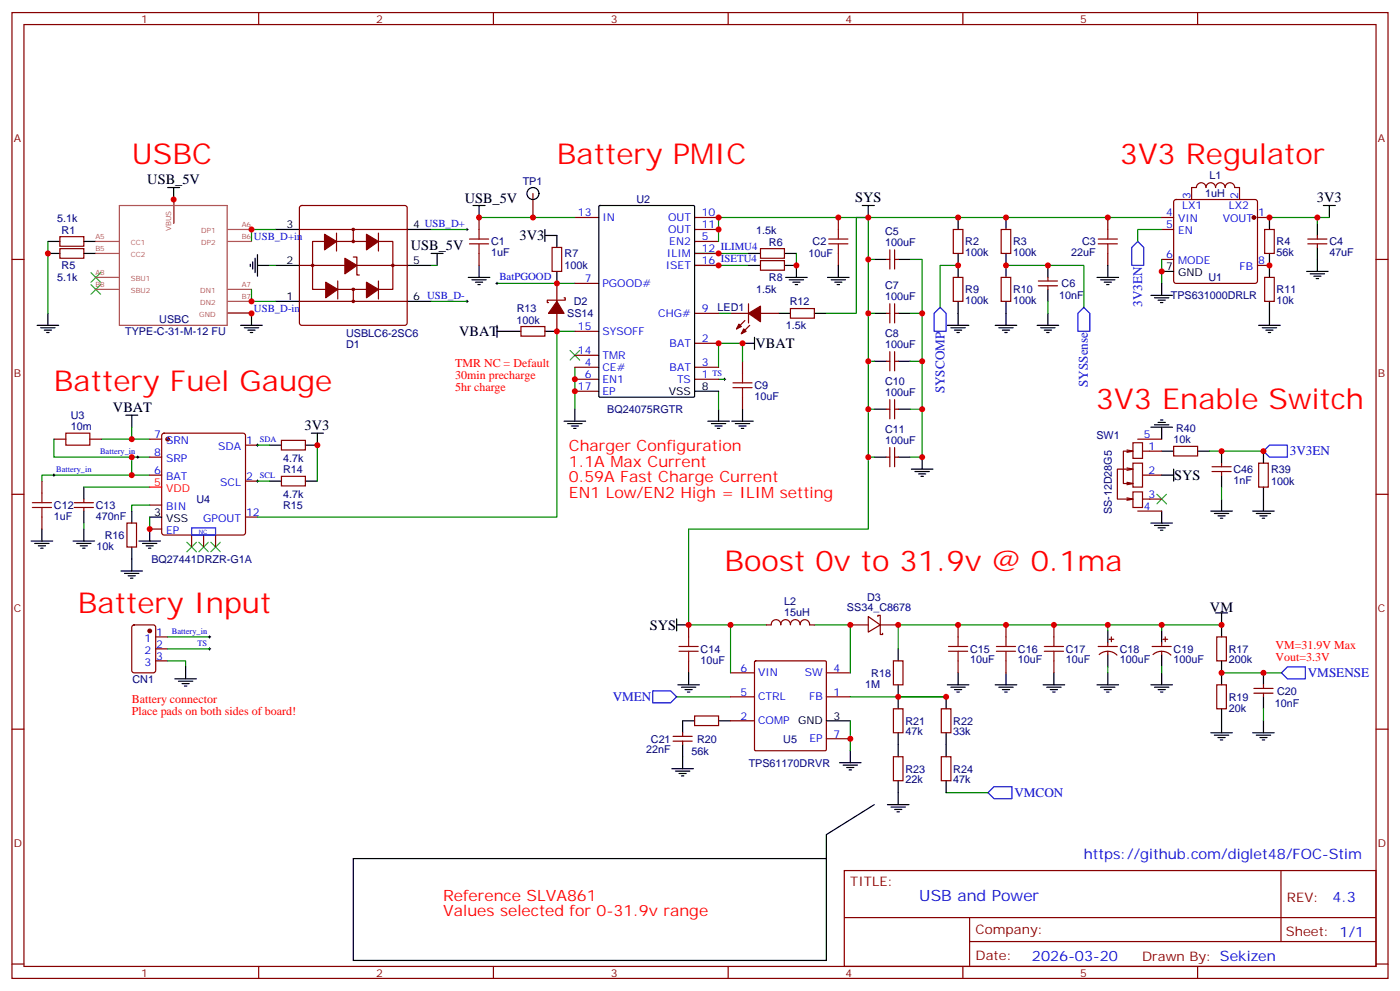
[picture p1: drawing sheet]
<svg xmlns="http://www.w3.org/2000/svg" width="412mm" height="292mm" viewBox="0 0 412 292" stroke-linecap="round" stroke-linejoin="round" font-family="sans-serif">
<g fill="none" stroke="#870000" stroke-width=".35">
<path d="M3.5 3.7h405.4v284.3h-405.4zM7.1 7.2h398.2v277.3h-398.2zM76.2 3.7v3.5M145.3 3.7v3.5M214.5 3.7v3.5M283.6 3.7v3.5M352.8 3.7v3.5M157 57v7M346 58.9l.4-.2h23.3l.5 .2 .2 .5v23.3l-.2 .5-.5 .2h-23.3l-.5-.2-.2-.5v-23.3zM351 58.7v-3.5h1.4a1.41 1.41 0 0 1 1.4-1.4 1.41 1.41 0 0 1 1.4 1.4 1.41 1.41 0 0 1 1.5-1.4 1.41 1.41 0 0 1 1.4 1.4 1.41 1.41 0 0 1 1.4-1.4 1.41 1.41 0 0 1 1.4 1.4 1.41 1.41 0 0 1 1.4-1.4 1.41 1.41 0 0 1 1.4 1.4h1.4v3.5M3.5 76.4h3.6M17.6 73.2h7.1v2.8h-7.1z"/>
<path d="M17.6 69.7h7.1v2.8h-7.1zM141.1 64v3.6M141.1 74.6v3.5M162.6 72.8h2.9v7.1h-2.9zM169.3 64h7.1M204.6 78.1h7.1M204.6 64h7.1M204.6 74.6h7.1M204.6 67.6h7.1M204.6 71.1h7.1M224 73.2h7.1v2.8h-7.1zM224 76.7h7.1v2.9h-7.1z"/>
<path d="M246.9 64v3.6M246.9 74.6v3.5M261.1 76.4h1M262.1 73.6v5.6M263.5 76.4h1.1M263.5 73.6v5.6M280.8 67.6h2.8v7h-2.8zM294.9 67.6h2.8v7h-2.8zM326.3 64v3.6M326.3 74.6v3.5M342.2 76.4h3.5M342.2 64h3.5"/>
<path d="M342.2 67.6h3.5M370.4 78.1h3.5M370.4 64h3.5M372.5 67.6h2.9v7h-2.9zM385.2 71.8h5.7M385.2 70.4h5.7M388.1 69.3v1.1M388.1 71.8v1M405.3 76.4h3.6M153.5 96.1h7v2.9h-7zM164 83.4v5.3M164 92.3v5.2"/>
<path d="M166.2 87.7h.3v.7h-5.3v.7h.4M169.3 97.5h7.1M169.3 83.4h7.1M204.6 92.3h7.1M215.2 92.3h5.3M219.4 94.4l-2.4 2.4M220.5 89.4v5.7M220.8 95.8l-2.4 2.4M224 92.3h5.3M232.8 90.8h7.1v2.9h-7.1zM261.1 92.3h1M262.1 89.4v5.7"/>
<path d="M263.5 92.3h1.1M263.5 89.4v5.7M280.8 81.7h2.8v7h-2.8zM294.9 81.7h2.8v7h-2.8zM372.5 81.7h2.9v7h-2.9zM169.3 115.2h7.1M169.3 104.6h7.1M169.3 111.7h7.1M169.3 108.1h7.1M204.6 111.7h7.1M204.6 108.1h7.1M204.6 101.1h7.1"/>
<path d="M218.7 106.4v3.5M218.7 116.9v3.6M261.1 106.4h1M262.1 103.5v5.7M262.1 117.7v5.6M263.5 103.5v5.7M263.5 117.7v5.6M263.5 106.4h1.1M15.9 129.3h3.5M26.5 129.3h3.5M44.1 129.3h3.5M44.1 139.9h3.5"/>
<path d="M44.1 134.6h3.5M47.9 127.7l.4-.2h23.3l.5 .2 .2 .5v28.6l-.2 .5-.5 .2h-23.3l-.5-.2-.2-.5v-28.6zM72.3 131.1h3.5M82.9 129.6h7.1v2.9h-7.1zM261.1 134.6h1M261.1 120.5h1M262.1 131.8v5.6M263.5 134.6h1.1M263.5 131.8v5.6M263.5 120.5h1.1M3.5 145.5h3.6M12.3 141.6v3.6"/>
<path d="M12.3 152.2v3.6M21.9 149.4h5.6M21.9 148h5.6M24.7 146.9v1.1M24.7 149.4v1.1M37.4 154h2.8v7h-2.8zM44.1 148.7h3.5M44.1 155.8h3.5M56.4 157.5v3.5M60 157.5v3.5M63.5 157.5v3.5M72.3 141.6h3.5"/>
<path d="M72.3 152.2h3.5M82.9 140.2h7.1v2.9h-7.1zM405.3 145.5h3.6M39 184.2l.5-.2h5.7l.6 .4 .1 13-.5 .6-5.9 .1-.6-.5-.1-12.9zM45.9 187.5h3.5M45.9 191h3.5M45.9 194.6h3.5M202.8 184v3.5M202.8 194.6v3.5M215.2 198.1h7M222.3 194.7l.3-.1h20.5l.3 .1v26l-.2 .3h-20.6l-.3-.2zM243.4 198.1h7.1"/>
<path d="M250.5 184h5.3M255.8 181.5l3.5 2.5-3.5 2.1zM258.6 181.5v-.3h.7v2.8M259.3 184v2.8h.7v-.4M259.3 184h5.3M263.2 194.6h2.8v7h-2.8zM282.2 184v3.5M282.2 194.6v3.5M296.3 184v3.5M296.3 194.6v3.5M310.4 184v3.5M310.4 194.6v3.5"/>
<path d="M358.4 187.5h2.8v7.1h-2.8zM3.5 214.7h3.6M198.3 218.2h5.6M198.3 216.8h5.6M201.1 215.7v1.1M201.1 218.2v1.1M204.6 210.8h7.1v2.8h-7.1zM215.2 205.1h7M215.2 212.2h7M243.4 205.1h7.1M243.4 217.5h7.1M358.4 201.6h2.8v7.1h-2.8z"/>
<path d="M405.3 214.7h3.6M248.7 256.3h156.6v28.2h-156.6zM377.3 256.3v20.9M248.7 270.1h156.5M285.6 277.2h119.6M285.6 270.1v14.2M3.5 283.8h3.6M76.2 284.5v3.5M145.3 284.5v3.5M214.5 284.5v3.5M283.6 284.5v3.5M352.8 284.5v3.5"/>
<path d="M405.3 283.8h3.6"/>
</g>
<g fill="none" stroke="#000" stroke-width=".35">
<path d="M14.1 74.6h3.5M14.1 71.1h3.5M24.7 74.6h3.5M24.7 71.1h3.5M139.3 60.5h3.6M141.1 60.5v3.5M141.1 78.1v3.6M160.5 69.3h3.5v3.5M160.5 67.6v3.5M164 79.9v3.5M176.4 60.7l.3-.2h27.6l.3 .2v55.9l-.2 .3h-27.7l-.3-.1zM220.5 74.6h3.5"/>
<path d="M220.5 78.1h3.5M231.1 74.6h3.5M231.1 78.1h3.5v3.6M246.9 78.1v3.6M254 60.5h3.5M255.8 60.5v3.5M257.5 76.4h3.6M264.6 76.4h3.5M282.2 64v3.6M282.2 74.6v7.1M296.3 64v3.6M296.3 74.6v7.1"/>
<path d="M326.3 78.1v3.6M342.2 79.9h3.5M373.9 64v3.6M373.9 74.6v7.1M384.9 79.9h6.3M388.1 65.8v3.5M388.1 72.8v7.1M389.8 60.5h3.5M391.6 60.5v3.5M10.9 95.8h6.4M12 96.5h4.2M13.1 97.2h2.1"/>
<path d="M13.8 97.9h.7M14.1 92.3v3.5M70.9 95.8h6.4M72 96.5h4.2M73 97.2h2.1M73.7 97.9h.7M74.1 92.3v3.5M137.9 81.7h6.4M139 82.4h4.2M140.1 83.1h2.1M140.8 83.8h.7M146.4 97.5h7.1"/>
<path d="M146.4 95.8v3.5M160.5 97.5h3.5M222.2 99.3v3.5M229.3 92.3h3.5M231.4 81.7h6.4M232.5 82.4h4.2M233.5 83.1h2.2M234.2 83.8h.7M239.9 92.3h3.5M243.8 81.7h6.3M244.8 82.4h4.3M245.9 83.1h2.1"/>
<path d="M246.6 83.8h.7M257.5 92.3h3.6M264.6 92.3h3.5M279 95.8h6.4M280.1 96.5h4.2M281.2 97.2h2.1M281.9 97.9h.7M282.2 88.7v7.1M293.2 95.8h6.3M294.2 96.5h4.2M295.3 97.2h2.1M296 97.9h.7"/>
<path d="M296.3 88.7v7.1M305.5 95.8h6.4M306.6 96.5h4.2M307.6 97.2h2.1M308.3 97.9h.7M308.7 92.3v3.5M323.1 81.7h6.4M324.2 82.4h4.2M325.3 83.1h2.1M326 83.8h.7M339 87h6.4M340.1 87.7h4.2"/>
<path d="M341.1 88.4h2.2M341.8 89.1h.7M342.2 83.4v3.6M370.8 95.8h6.3M371.8 96.5h4.3M372.9 97.2h2.1M373.6 97.9h.7M373.9 88.7v7.1M385.9 80.6h4.3M387 81.3h2.1M387.7 82h.7M204.6 115.2h7.1"/>
<path d="M218.7 101.1h3.5M257.5 106.4h3.6M264.6 106.4h3.5M37 122.2h3.6M38.8 122.2v3.6M79.4 131.1h3.5M91.7 127.5h3.5M93.5 127.5v3.6h-3.5M166.2 124h6.3M167.2 124.7h4.2M168.3 125.4h2.1M169 126.1h.7"/>
<path d="M169.3 120.5v3.5M208.5 124h6.3M209.5 124.7h4.3M210.6 125.4h2.1M211.3 126.1h.7M211.7 120.5v3.5M215.5 124h6.4M216.6 124.7h4.2M217.7 125.4h2.1M218.4 126.1h.7M218.7 120.5v3.5M257.5 120.5h3.6"/>
<path d="M257.5 134.6h3.6M264.6 120.5h3.5M264.6 134.6h3.5M268.5 138.1h6.3M269.5 138.8h4.3M270.6 139.5h2.1M271.6 134.6v3.5M9.2 159.3h6.3M10.2 160h4.3M12.3 155.8v3.5M21.5 159.3h6.4M22.6 160h4.2"/>
<path d="M24.7 143.4v3.5M24.7 150.5v3.5M24.7 155.8v3.5M38.8 150.5v3.5M40.9 159.3h6.4M42 160h4.2M44.1 155.8v3.5M44.1 152.2h3.5M79.4 141.6h3.5M90 141.6h3.5M271.3 140.2h.7M11.3 160.7h2.1"/>
<path d="M12 161.4h.7M23.6 160.7h2.2M24.3 161.4h.7M35.6 168.1h6.4M36.7 168.8h4.2M37.7 169.5h2.2M38.5 170.2h.7M38.8 161v7.1M43 160.7h2.2M43.7 161.4h.7M51.5 199.8h6.4M54.7 196.3v3.5"/>
<path d="M199.3 184h3.5M199.3 182.2v3.5M202.8 198.1v3.5M264.6 191v3.6M282.2 198.1v3.5M296.3 198.1v3.5M310.4 198.1v3.5M326.3 198.1v3.5M342.2 198.1v3.5M358.1 180.4h3.5M359.8 180.4v7.1M359.8 194.6v7"/>
<path d="M52.6 200.6h4.2M53.6 201.3h2.1M54.3 202h.7M199.7 201.6h6.3M200.7 202.3h4.3M201.1 219.3v7M201.8 203h2.1M202.5 203.7h.7M204.6 212.2h-3.5v3.5M211.7 212.2h3.5M243.4 212.2h7.1M264.6 201.6v3.5"/>
<path d="M279 201.6h6.4M280.1 202.3h4.2M281.2 203h2.1M281.9 203.7h.7M293.2 201.6h6.3M294.2 202.3h4.2M295.3 203h2.1M296 203.7h.7M307.3 201.6h6.3M308.3 202.3h4.3M309.4 203h2.1M310.1 203.7h.7"/>
<path d="M323.1 201.6h6.4M324.2 202.3h4.2M325.3 203h2.1M326 203.7h.7M339 201.6h6.4M340.1 202.3h4.2M341.1 203h2.2M341.8 203.7h.7M356.7 215.7h6.3M357.7 216.4h4.2M358.8 217.1h2.1M359.5 217.8h.7"/>
<path d="M359.8 208.7v7M369 215.7h6.4M370.1 216.4h4.2M371.1 217.1h2.1M371.8 217.8h.7M372.2 212.2v3.5M197.9 226.3h6.4M199 227h4.2M200 227.7h2.1M200.7 228.4h.7M247.3 224.5h6.3M248.4 225.2h4.2"/>
<path d="M249.4 226h2.1M250.1 226.7h.7M250.5 221v3.5M257.5 236.9l-14.1 8.8v7.1M104.1 252.8h139.3v30h-139.3z"/>
<circle cx="157" cy="57" r="1.76"/>
</g>
<path d="M26.8 83.8l2.8 2.8M26.8 80.3l2.8 2.8M29.6 83.8l-2.8 2.8M29.6 80.3l-2.8 2.8M167.9 103.2l2.8 2.8M170.7 103.2l-2.8 2.8M55 159.6l2.9 2.9M57.9 159.6l-2.9 2.9M58.6 159.6l2.8 2.9M61.4 159.6l-2.8 2.9M62.1 159.6l2.8 2.9M64.9 159.6l-2.8 2.9" fill="none" stroke="#3c3" stroke-width=".35"/>
<g fill="none" stroke="#008700" stroke-width=".35">
<path d="M14.1 71.1v21.2M204.6 74.6h15.9M204.6 78.1h15.9M234.6 74.6v3.5M255.8 64h-3.6v28.3h-8.8M255.8 76.4h1.7M268.1 76.4h3.5v58.2h-3.5M271.6 64h70.6M282.2 78.1h-5.3v12.4M296.3 78.1h23v12.4M342.2 76.4v7M373.9 64h17.7"/>
<path d="M388.1 64v1.8M146.4 83.4h22.9M169.3 97.5h-5.3v54.7h-88.2M211.7 92.3h3.5M268.1 92.3h3.5M169.3 108.1v12.4M211.7 111.7h1.7M211.7 115.2v5.3M218.7 106.4v-5.3h-7v7M255.8 106.4h1.7M268.1 106.4h3.5M15.9 129.3v5.3h28.2"/>
<path d="M30 129.3h14.1M38.8 125.8v3.5M38.8 134.6v5.3M44.1 139.9h-31.8v1.7M75.8 131.1h3.6M93.5 131.1v10.5M255.8 134.6h1.7M255.8 120.5h1.7M268.1 120.5h3.5M24.7 143.4h19.4M24.7 154v1.8M44.1 148.7h-5.3v1.8"/>
<path d="M44.1 152.2v3.6M75.8 141.6h3.6M49.4 194.6h5.3v1.7M49.4 187.5h12.3M49.4 191h12.3M202.8 184h23M215.2 184v14.1M239.9 184h10.6v14.1M326.3 184v1.7M342.2 184v1.7M359.8 184h-95.2v7M359.8 198.1h17.7"/>
<path d="M199.3 205.1h15.9M250.5 205.1h28.2M250.5 212.2v8.8"/>
</g>
<g fill="#870000" stroke="#870000" stroke-width=".35">
<path d="M217.7 95.4l.7 .7-1.4 .7z"/>
<path d="M219.1 96.8l.7 .7-1.4 .7z"/>
<path d="M220.5 92.3l3.5-2.2v4.6z"/>
<path d="M164 88.7l2.2 3.6h-4.6z"/>
<circle cx="44.1" cy="185.7" r=".53"/>
<circle cx="49.4" cy="129.3" r=".53"/>
<circle cx="369.4" cy="64" r=".53"/>
</g>
<g fill="none" stroke="#a10000" stroke-width=".35">
<path d="M138.3 71.8h5.6M138.3 70.4h5.6M141.1 67.6v2.8M141.1 71.8v2.8M244.1 71.8h5.7M244.1 70.4h5.7M246.9 67.6v2.8M246.9 71.8v2.8M323.5 71.8h5.6M323.5 70.4h5.6M326.3 67.6v2.8M326.3 71.8v2.8"/>
<path d="M215.9 114.1h5.6M215.9 112.7h5.6M218.7 109.9v2.8M218.7 114.1v2.8M19.4 127.5h7.1v3.6h-7.1zM9.5 149.4h5.7M9.5 148h5.7M12.3 145.2v2.8M12.3 149.4v2.8M200 191.7h5.7M200 190.3h5.7M202.8 187.5v2.8"/>
<path d="M202.8 191.7v2.9M279.4 191.7h5.6M279.4 190.3h5.6M282.2 187.5v2.8M282.2 191.7v2.9M293.5 191.7h5.7M293.5 190.3h5.7M296.3 187.5v2.8M296.3 191.7v2.9M307.6 191.7h5.7M307.6 190.3h5.7M310.4 187.5v2.8"/>
<path d="M310.4 191.7v2.9"/>
</g>
<g fill="none" stroke="#000" stroke-width=".29">
<path d="M211.3 78.1h.7M211.3 74.6h.7M211.7 74.3v.7M211.7 77.8v.7M146 83.4h.8M146.4 83.1v.7M213.1 111.7h.7M213.4 111.3v.7M15.5 139.9h.7M15.9 139.5v.7M40.2 134.6h.7M40.6 134.2v.7"/>
<path d="M75.5 131.1h.7M75.8 130.7v.7M75.5 141.6h.7M75.8 141.3v.7M61.4 191h.7M61.4 187.5h.7M61.7 187.1v.8M61.7 190.7v.7"/>
</g>
<path d="M44.1 143.4h3.5" fill="none" stroke="#f00" stroke-width=".35"/>
<path d="M275.2 92.3l1.7-1.8 1.8 1.8v5.2h-3.5zM319.3 90.5l1.7 1.8v5.2h-3.5v-5.2zM56.4 155.4h7.1v2.1h-7.1zM377.5 198.1l1.7-1.8h5.3v3.5h-5.3zM192.3 203.4h5.3l1.7 1.7-1.7 1.8h-5.3zM291 233.4l1.8-1.8h5.3v3.5h-5.3z" fill="none" stroke="#00f" stroke-width=".35"/>
<path d="M88.4 60.7l.5-.2h30.3l.5 .2 .2 .5v33.9l-.2 .5-.5 .2h-30.3l-.5-.3-.2-.4v-33.9z" fill="#fff" stroke="#870000" stroke-width=".35"/>
<g fill="none" stroke="#000" stroke-width=".35">
<path d="M49.4 55.2h3.5M51.2 55.2v3.5M73.7 77.8v.7M74.4 77.1v2.1M75.1 76v4.3M75.8 78.1h3.6M75.8 75v6.3M81.1 78.1h7.1M81.1 67.6h7.1M119.9 78.1h7.1M119.9 67.6h7.1M127 74.6h3.5"/>
<path d="M128.8 74.6v3.5M308.7 78.1v3.6M81.1 88.7h7.1M119.9 88.7h7.1M308.7 85.2v3.5M339 125.8h6.4M340.1 125.1h4.2M341.1 124.4h2.2M341.8 123.6h.7M342.2 132.8h3.5M342.2 125.8v3.5M342.2 139.9h3.5"/>
<path d="M345.7 138.1v3.5M352.8 132.8h3.5M359.8 132.8v3.5M359.8 139.9v3.5M372.2 132.8v3.5M339 154h6.4M340.1 154.7h4.2M341.1 155.4h2.2M341.8 156.1h.7M342.2 150.5v3.5M356.7 150.5h6.3M357.7 151.2h4.2"/>
<path d="M358.8 151.9h2.1M359.5 152.6h.7M359.8 146.9v3.6M369 150.5h6.4M370.1 151.2h4.2M371.1 151.9h2.1M371.8 152.6h.7M372.2 143.4v7.1M326.3 185.7v3.6M326.3 192.8v3.5M342.2 185.7v3.6M342.2 192.8v3.5"/>
<path d="M372.2 198.1v3.5M264.6 205.1v3.6M264.6 215.7v7.1M278.7 205.1v3.6M278.7 215.7v7.1M372.2 205.1v3.6M261.4 236.9h6.4M262.5 237.6h4.2M263.5 238.3h2.1M264.2 239h.7M264.6 229.8v7.1M278.7 229.8v3.6"/>
</g>
<g fill="none" stroke="#870000" stroke-width=".35">
<path d="M88.2 67.6h31.7M88.2 78.1h31.7M92.1 71.1h23.6v14.1h-23.6zM99.1 68.6v5.3M104.1 75.7h1v5.3h.7M104.1 67.6v3.5M111.5 68.6v5.3M88.2 88.7h31.7M99.5 82.7v5.3M104.1 85.2v3.5M111.5 82.7v5.3M305.9 82.7h5.6"/>
<path d="M305.9 84.1h5.6M308.7 81.7v1M308.7 84.1v1.1M332 133.2l1.7-.4h-2.8v9.5h2.5M332 132.5l1.7 .3M332 137.8l1.7 .3-1.7 .4M333.4 138.1h-4.3v8.8h4.6l-1.7 .4M333.7 136.3h2.8v7.1h-2.8zM333.7 130.4h2.8v4.5h-2.8zM335.1 129.3h7.1M336.5 132.8h5.7M336.5 139.9h5.7"/>
<path d="M345.7 131.4h7.1v2.8h-7.1zM357 138.8h5.7M357 137.4h5.7M359.8 136.3v1.1M359.8 138.8v1.1M370.8 136.3h2.8v7.1h-2.8zM332 146.6l1.7 .3M332 142l1.7 .3-1.7 .4M333.7 144.8h2.8v4.6h-2.8zM335.1 150.5h7.1M336.5 146.9h5.7M232.8 183.9a1.41 1.41 0 0 0-1.4-1.5 1.41 1.41 0 0 0-1.4 1.5 1.41 1.41 0 0 0-1.4-1.5 1.41 1.41 0 0 0-1.4 1.5l-1.4 .1"/>
<path d="M232.9 183.9a1.41 1.41 0 0 1 1.4-1.5 1.41 1.41 0 0 1 1.4 1.5M235.7 183.9a1.38 1.38 0 0 1 1.4-1.5 1.38 1.38 0 0 1 1.4 1.5l1.4 .1M323.5 190.3h5.6M323.8 192.7a3.8 3.8 0 0 1 5.2 .2M326.3 189.3v1M326.3 191.7v1.1M326.7 188.2h1.4M327.4 187.5v1.4M339.4 190.3h5.6M339.7 192.7a3.8 3.8 0 0 1 5.2 .2M342.2 189.3v1M342.2 191.7v1.1"/>
<path d="M342.5 188.2h1.5M343.3 187.5v1.4M263.2 208.7h2.8v7h-2.8zM277.3 208.7h2.8v7h-2.8zM369.4 202.7h5.6M369.4 204.1h5.6M372.2 201.6v1.1M372.2 204.1v1M263.2 222.8h2.8v7h-2.8zM277.3 222.8h2.8v7h-2.8z"/>
<circle cx="92.1" cy="78.1" r=".35"/>
<circle cx="104.1" cy="67.6" r=".35"/>
<circle cx="104.1" cy="71.1" r=".35"/>
<circle cx="115.7" cy="78.1" r=".35"/>
<circle cx="104.1" cy="85.2" r=".35"/>
<circle cx="104.1" cy="88.7" r=".35"/>
</g>
<g fill="#870000" stroke="#870000" stroke-width=".35">
<path d="M101.6 76l3.5 2.1-3.5 2.5z"/>
<path d="M96 83.1l3.5 2.1-3.5 2.5z"/>
<path d="M107.9 83.1l3.6 2.1-3.6 2.5z"/>
<path d="M95.6 69l3.5 2.1-3.5 2.5z"/>
<path d="M107.9 69l3.6 2.1-3.6 2.5z"/>
</g>
<g fill="none" stroke="#008700" stroke-width=".35">
<path d="M79.4 78.1h1.7M81.1 67.6h-7v3.5M127 78.1h1.8M127 67.6h10.6M141.1 64h28.2M255.8 64v91.8h-53v28.2M271.6 64h-59.9v7.1M342.2 67.6h-7.1v3.5M74.1 85.2v3.5h7M127 88.7h10.6M255.8 92.3h1.7M308.7 88.7v3.6"/>
<path d="M356.3 132.8h15.9M359.8 143.4v3.5M326.3 196.3v1.8M342.2 196.3v1.8M264.6 205.1h14.1M372.2 208.7v3.5M278.7 233.4h12.3"/>
</g>
<path d="M73.7 67.6h.7M74.1 67.2v.7M137.2 67.6h.7M137.6 67.2v.7M73.7 88.7h.7M74.1 88.4v.7M137.2 88.7h.7M137.6 88.4v.7" fill="none" stroke="#000" stroke-width=".29"/>
<path d="M51.2 58.7v7M28.2 71.1h7M28.2 74.6h7M35.2 60.5h31.7v35.3h-31.7zM67.1 71.1h7M67.1 67.6h7M28.2 85.2h7M28.2 81.7h7M67.1 85.2h7M67.1 92.3h7M67.1 88.7h7" fill="none" stroke="#a64a4a" stroke-width=".35"/>
<path d="M340.8 145.5l2.8 2.8M343.6 145.5l-2.8 2.8" fill="none" stroke="#3c3" stroke-width=".35"/>
<path d="M333.4 72.8l1.7-1.7 1.8 1.7v5.3h-3.5zM372.2 132.8l1.7-1.7h5.3v3.5h-5.3z" fill="none" stroke="#00f" stroke-width=".35"/>
<g fill="#c00">
<circle cx="14.1" cy="74.6" r=".88"/>
<circle cx="44.1" cy="155.8" r=".88"/>
<circle cx="38.8" cy="139.9" r=".88"/>
<circle cx="38.8" cy="134.6" r=".88"/>
<circle cx="74.1" cy="92.3" r=".88"/>
<circle cx="38.8" cy="129.3" r=".88"/>
<circle cx="93.5" cy="131.1" r=".88"/>
<circle cx="250.5" cy="217.5" r=".88"/>
<circle cx="264.6" cy="205.1" r=".88"/>
<circle cx="215.2" cy="184" r=".88"/>
<circle cx="359.8" cy="184" r=".88"/>
<circle cx="359.8" cy="198.1" r=".88"/>
<circle cx="342.2" cy="184" r=".88"/>
<circle cx="326.3" cy="184" r=".88"/>
<circle cx="310.4" cy="184" r=".88"/>
<circle cx="282.2" cy="184" r=".88"/>
<circle cx="296.3" cy="184" r=".88"/>
<circle cx="234.6" cy="78.1" r=".88"/>
<circle cx="211.7" cy="78.1" r=".88"/>
<circle cx="211.7" cy="74.6" r=".88"/>
<circle cx="164" cy="83.4" r=".88"/>
<circle cx="164" cy="97.5" r=".88"/>
<circle cx="211.7" cy="101.1" r=".88"/>
<circle cx="169.3" cy="115.2" r=".88"/>
<circle cx="169.3" cy="111.7" r=".88"/>
<circle cx="218.7" cy="101.1" r=".88"/>
<circle cx="250.5" cy="184" r=".88"/>
<circle cx="264.6" cy="184" r=".88"/>
<circle cx="202.8" cy="184" r=".88"/>
<circle cx="271.6" cy="120.5" r=".88"/>
<circle cx="271.6" cy="106.4" r=".88"/>
<circle cx="271.6" cy="92.3" r=".88"/>
<circle cx="271.6" cy="134.6" r=".88"/>
<circle cx="388.1" cy="64" r=".88"/>
<circle cx="373.9" cy="64" r=".88"/>
<circle cx="373.9" cy="78.1" r=".88"/>
<circle cx="342.2" cy="79.9" r=".88"/>
<circle cx="296.3" cy="78.1" r=".88"/>
<circle cx="296.3" cy="64" r=".88"/>
<circle cx="282.2" cy="78.1" r=".88"/>
<circle cx="282.2" cy="64" r=".88"/>
<circle cx="211.7" cy="67.6" r=".88"/>
<circle cx="211.7" cy="64" r=".88"/>
<circle cx="246.9" cy="64" r=".88"/>
<circle cx="255.8" cy="64" r=".88"/>
<circle cx="255.8" cy="76.4" r=".88"/>
<circle cx="255.8" cy="106.4" r=".88"/>
<circle cx="255.8" cy="120.5" r=".88"/>
<circle cx="255.8" cy="134.6" r=".88"/>
<circle cx="74.1" cy="67.6" r=".88"/>
<circle cx="74.1" cy="88.7" r=".88"/>
<circle cx="141.1" cy="64" r=".88"/>
<circle cx="51.2" cy="58.7" r=".88"/>
<circle cx="255.8" cy="92.3" r=".88"/>
<circle cx="157" cy="64" r=".88"/>
<circle cx="278.7" cy="205.1" r=".88"/>
<circle cx="326.3" cy="64" r=".88"/>
<circle cx="372.2" cy="132.8" r=".88"/>
<circle cx="359.8" cy="132.8" r=".88"/>
<circle cx="308.7" cy="78.1" r=".88"/>
<circle cx="372.2" cy="198.1" r=".88"/>
</g>
<g font-size="8.5" fill="#f00">
<text x="38.8" y="48.2">USBC</text>
<text x="164" y="48.2">Battery PMIC</text>
<text x="329.8" y="48.2">3V3 Regulator</text>
<text x="15.9" y="115.2">Battery Fuel Gauge</text>
<text x="322.8" y="120.5">3V3 Enable Switch</text>
<text x="213.4" y="168.1">Boost 0v to 31.9v @ 0.1ma</text>
<text x="22.9" y="180.4">Battery Input</text>
</g>
<g font-size="4.6" fill="#f00">
<text x="167.6" y="132.8">Charger Configuration</text>
<text x="167.6" y="137.4">1.1A Max Current</text>
<text x="167.6" y="142">0.59A Fast Charge Current</text>
<text x="167.6" y="146.6">EN1 Low/EN2 High = ILIM setting</text>
<text x="130.5" y="265.1">Reference SLVA861</text>
<text x="130.5" y="269.7">Values selected for 0-31.9v range</text>
</g>
<text font-size="4.6" fill="#00f" x="270.8" y="265.3">USB and Power</text>
<g font-size="4.2">
<text x="43.4" y="54.1">USB_5V</text>
<text x="136.9" y="59.8">USB_5V</text>
<text x="251.9" y="59.4">SYS</text>
<text x="387.9" y="59.4">3V3</text>
<text x="153" y="70.8">3V3</text>
<text x="121" y="73.5">USB_5V</text>
<text x="135.3" y="99">VBAT</text>
<text x="222.5" y="102.5">VBAT</text>
<text x="33.3" y="121.1">VBAT</text>
<text x="89.7" y="126.5">3V3</text>
<text x="345.9" y="141.3">SYS</text>
<text x="191.4" y="185.4">SYS</text>
<text x="356.4" y="180.1">VM</text>
</g>
<g font-size="4.2" fill="#00f">
<text x="319.3" y="252.8">https://github.com/diglet48/FOC-Stim</text>
<text x="392.5" y="265.6">4.3</text>
<text x="304" y="282.9">2026-03-20</text>
</g>
<g font-size="3.9" fill="#00f">
<text x="336.4" y="90.3" transform="rotate(-90 336.4 90.3)">3V3EN</text>
<text x="320.5" y="113.9" transform="rotate(-90 320.5 113.9)">SYSSense</text>
<text x="278.2" y="115.8" transform="rotate(-90 278.2 115.8)">SYSCOMP</text>
<text x="379.9" y="134">3V3EN</text>
<text x="385.2" y="199.3">VMSENSE</text>
<text x="180.5" y="206.4">VMEN</text>
<text x="298.8" y="234.6">VMCON</text>
</g>
<g font-size="3.9" fill="#800">
<text x="250.5" y="260.9">TITLE:</text>
<text x="379.1" y="265.6">REV:</text>
<text x="287.4" y="275.1">Company:</text>
<text x="378.7" y="275.7">Sheet: 1/1</text>
<text x="287.4" y="282.8">Date:</text>
<text x="336.4" y="282.8">Drawn By: Sekizen</text>
</g>
<g font-size="3.5" fill="#f00">
<text x="134.1" y="108.1">TMR NC = Default</text>
<text x="134.1" y="111.7">30min precharge</text>
<text x="134.1" y="115.2">5hr charge</text>
<text x="375.7" y="191">VM=31.9V Max</text>
<text x="375.7" y="194.6">Vout=3.3V</text>
<text x="38.8" y="206.9">Battery connector</text>
<text x="38.8" y="210.4">Place pads on both sides of board!</text>
</g>
<g font-size="3.2" fill="#800">
<text x="41.6" y="6.7">1</text>
<text x="110.8" y="6.7">2</text>
<text x="179.9" y="6.7">3</text>
<text x="249.1" y="6.7">4</text>
<text x="318.2" y="6.7">5</text>
<text x="4.1" y="41.8">A</text>
<text x="405.9" y="41.8">A</text>
<text x="4.1" y="110.9">B</text>
<text x="405.9" y="110.9">B</text>
<text x="4.1" y="180.1">C</text>
<text x="405.9" y="180.1">C</text>
<text x="4.1" y="249.2">D</text>
<text x="405.9" y="249.2">D</text>
<text x="41.6" y="287.5">1</text>
<text x="110.8" y="287.5">2</text>
<text x="179.9" y="287.5">3</text>
<text x="249.1" y="287.5">4</text>
<text x="318.2" y="287.5">5</text>
</g>
<g font-size="3.2" fill="#000080">
<text x="356.2" y="52.8">L1</text>
<text x="154" y="54.6">TP1</text>
<text x="187.5" y="59.9">U2</text>
<text x="355" y="58.1">1uH</text>
<text x="16.8" y="65.3">5.1k</text>
<text x="18.1" y="68.9">R1</text>
<text x="222.7" y="68.9">1.5k</text>
<text x="260.7" y="69.3">C5</text>
<text x="144.6" y="75.4">1uF</text>
<text x="144.6" y="72.2">C1</text>
<text x="166.3" y="75.7">R7</text>
<text x="226.5" y="72.4">R6</text>
<text x="238.2" y="75.8">10uF</text>
<text x="239.4" y="72.3">C2</text>
<text x="260.7" y="72.5">100uF</text>
<text x="284.3" y="75.4">100k</text>
<text x="284.3" y="72.2">R2</text>
<text x="298.4" y="75.4">100k</text>
<text x="298.4" y="72.2">R3</text>
<text x="315.6" y="75.4">22uF</text>
<text x="318.7" y="72.2">C3</text>
<text x="376.1" y="75.4">56k</text>
<text x="376.1" y="72.2">R4</text>
<text x="391.6" y="75.4">47uF</text>
<text x="391.6" y="72.2">C4</text>
<text x="16.8" y="82.8">5.1k</text>
<text x="18.1" y="79.3">R5</text>
<text x="166.3" y="79.3">100k</text>
<text x="226.5" y="82.8">R8</text>
<text x="356" y="82.8">U1</text>
<text x="169" y="89.8">D2</text>
<text x="222.7" y="86.3">1.5k</text>
<text x="232.6" y="89.9">R12</text>
<text x="260.7" y="88.4">100uF</text>
<text x="260.7" y="85.2">C7</text>
<text x="284.3" y="89.5">100k</text>
<text x="284.3" y="86.3">R9</text>
<text x="298.4" y="89.5">100k</text>
<text x="298.4" y="86.3">R10</text>
<text x="312" y="88.1">10nF</text>
<text x="312.7" y="84.5">C6</text>
<text x="344.9" y="88.1">TPS631000DRLR</text>
<text x="376.1" y="89.5">10k</text>
<text x="376.1" y="86.3">R11</text>
<text x="46.9" y="95.1">USBC</text>
<text x="152.2" y="95.3">100k</text>
<text x="152.2" y="91.8">R13</text>
<text x="167.1" y="93.4">SS14</text>
<text x="211.4" y="91.7">LED1</text>
<text x="36.9" y="98.7">TYPE-C-31-M-12 FU</text>
<text x="102" y="99.3">USBLC6-2SC6</text>
<text x="231.5" y="97">1.5k</text>
<text x="260.7" y="99.3">C8</text>
<text x="102" y="102.5">D1</text>
<text x="260.7" y="102.5">100uF</text>
<text x="260.7" y="113.4">C10</text>
<text x="222.2" y="117.7">10uF</text>
<text x="222.2" y="114.6">C9</text>
<text x="260.7" y="116.6">100uF</text>
<text x="20.8" y="123.3">U3</text>
<text x="178.9" y="121.6">BQ24075RGTR</text>
<text x="20.8" y="126.5">10m</text>
<text x="260.7" y="130.7">100uF</text>
<text x="260.7" y="127.5">C11</text>
<text x="323" y="129.3">SW1</text>
<text x="345.7" y="130.4">10k</text>
<text x="346.4" y="127.2">R40</text>
<text x="83.4" y="136">4.7k</text>
<text x="83.4" y="139.2">R14</text>
<text x="363.4" y="142.4">1nF</text>
<text x="363.4" y="139.3">C46</text>
<text x="374.4" y="142.8">100k</text>
<text x="374.5" y="139.2">R39</text>
<text x="15.9" y="149.8">C12</text>
<text x="28.2" y="149.9">C13</text>
<text x="57.9" y="148.1">U4</text>
<text x="83.4" y="146.6">4.7k</text>
<text x="83.4" y="149.8">R15</text>
<text x="15.9" y="153">1uF</text>
<text x="28.2" y="153">470nF</text>
<text x="327.5" y="151.4" transform="rotate(-90 327.5 151.4)">SS-12D28G5</text>
<text x="28.4" y="161.8">10k</text>
<text x="30.9" y="158.7">R16</text>
<text x="44.6" y="165.7">BQ27441DRZR-G1A</text>
<text x="231" y="178.1">L2</text>
<text x="249.5" y="179.9">SS34_C8678</text>
<text x="255.4" y="177">D3</text>
<text x="231" y="181.4">15uH</text>
<text x="206.4" y="195.4">10uF</text>
<text x="206.4" y="192.2">C14</text>
<text x="285.8" y="195.3">10uF</text>
<text x="285.8" y="192.2">C15</text>
<text x="299.9" y="195.3">10uF</text>
<text x="299.9" y="192.2">C16</text>
<text x="314" y="195.3">10uF</text>
<text x="314" y="192.2">C17</text>
<text x="329.8" y="195.3">100uF</text>
<text x="329.8" y="192.2">C18</text>
<text x="345.7" y="195.3">100uF</text>
<text x="345.7" y="192.2">C19</text>
<text x="361.9" y="195.3">200k</text>
<text x="361.9" y="192.2">R17</text>
<text x="39" y="201">CN1</text>
<text x="254.9" y="202.4">1M</text>
<text x="256.6" y="199.2">R18</text>
<text x="361.9" y="209.5">20k</text>
<text x="361.9" y="206.3">R19</text>
<text x="375.5" y="208">10nF</text>
<text x="376.2" y="204.5">C20</text>
<text x="266.7" y="213.3">R21</text>
<text x="280.8" y="213.4">R22</text>
<text x="190.3" y="221.8">22nF</text>
<text x="191.7" y="218.6">C21</text>
<text x="205.3" y="218.7">R20</text>
<text x="230.7" y="218.7">U5</text>
<text x="266.7" y="216.5">47k</text>
<text x="280.8" y="216.5">33k</text>
<text x="203.7" y="222.2">56k</text>
<text x="220.5" y="225.7">TPS61170DRVR</text>
<text x="266.7" y="227.4">R23</text>
<text x="280.8" y="227.5">R24</text>
<text x="266.7" y="230.6">22k</text>
<text x="280.8" y="230.6">47k</text>
</g>
<g font-size="3.2" fill="#00f">
<text x="350.7" y="58.6" transform="rotate(-90 350.7 58.6)">3</text>
<text x="364.8" y="58.6" transform="rotate(-90 364.8 58.6)">2</text>
<text x="170.2" y="63.7">13</text>
<text x="177.4" y="65.1">IN</text>
<text x="196.8" y="65.1">OUT</text>
<text x="206.7" y="63.7">10</text>
<text x="343.5" y="63.7">4</text>
<text x="347" y="65.4">VIN</text>
<text x="348.2" y="61.6">LX1</text>
<text x="360.2" y="65.4">VOUT</text>
<text x="361.9" y="61.6">LX2</text>
<text x="370.6" y="63.7">1</text>
<text x="74.8" y="70.7">USB_D+in</text>
<text x="196.8" y="68.6">OUT</text>
<text x="206.7" y="67.2">11</text>
<text x="206.7" y="70.7">5</text>
<text x="343.5" y="67.2">5</text>
<text x="347" y="69">EN</text>
<text x="196.4" y="75.7">ILIM</text>
<text x="197.2" y="72.1">EN2</text>
<text x="206.7" y="77.8">16 ISETU4</text>
<text x="206.7" y="74.3">12 ILIMU4</text>
<text x="343.5" y="76">6</text>
<text x="347" y="77.8">MODE</text>
<text x="370.6" y="77.8">8</text>
<text x="147.1" y="82.6">BatPGOOD</text>
<text x="172.3" y="83.1">7</text>
<text x="196.1" y="79.2">ISET</text>
<text x="365.1" y="79.6">FB</text>
<text x="177.4" y="84.5">PGOOD#</text>
<text x="74.8" y="91.8">USB_D-in</text>
<text x="193.9" y="93.3">CHG#</text>
<text x="206.7" y="91.9">9</text>
<text x="170.2" y="97.2">15</text>
<text x="177.4" y="98.6">SYSOFF</text>
<text x="206.7" y="100.7">2</text>
<text x="170.2" y="104.2">14</text>
<text x="172.3" y="107.8">4</text>
<text x="177.4" y="105.7">TMR</text>
<text x="197.3" y="102.1">BAT</text>
<text x="206.7" y="107.8">3</text>
<text x="172.3" y="111.3">6</text>
<text x="177.4" y="112.7">EN1</text>
<text x="177.4" y="109.2">CE#</text>
<text x="197.3" y="109.2">BAT</text>
<text x="199.4" y="112.7">TS</text>
<text x="206.7" y="111.3">1</text>
<text x="170.2" y="114.8">17</text>
<text x="177.4" y="116.2">EP</text>
<text x="45.4" y="128.9">7</text>
<text x="48.9" y="130.7">SRN</text>
<text x="72.5" y="130.7">1</text>
<text x="336.9" y="128.9">5</text>
<text x="45.4" y="134.2">8</text>
<text x="48.9" y="136">SRP</text>
<text x="64.2" y="132.5">SDA</text>
<text x="338.3" y="132.5">1</text>
<text x="45.4" y="139.5">6</text>
<text x="48.9" y="141.3">BAT</text>
<text x="64.9" y="143.1">SCL</text>
<text x="72.5" y="141.3">2</text>
<text x="338.3" y="139.5">2</text>
<text x="338.3" y="146.6">3</text>
<text x="48.9" y="150.1">BIN</text>
<text x="59.9" y="153.6">GPOUT</text>
<text x="72.5" y="151.9">12</text>
<text x="336.9" y="150.1">4</text>
<text x="48.9" y="157.2">EP</text>
<text x="42.5" y="188.9">1</text>
<text x="46" y="187.1">1</text>
<text x="46" y="190.7">2</text>
<text x="42.5" y="192.4">2</text>
<text x="42.5" y="196">3</text>
<text x="46" y="194.2">3</text>
<text x="218.1" y="197.7">6</text>
<text x="245.5" y="197.7">4</text>
<text x="223.3" y="199.1">VIN</text>
<text x="237.1" y="199.1">SW</text>
<text x="218.1" y="204.8">5</text>
<text x="223.3" y="206.2">CTRL</text>
<text x="238.4" y="206.2">FB</text>
<text x="245.5" y="204.8">1</text>
<text x="218.1" y="211.8">2</text>
<text x="223.3" y="213.3">COMP</text>
<text x="238.4" y="218.5">EP</text>
<text x="245.5" y="217.1">7</text>
</g>
<g font-size="3.2">
<text x="84.4" y="67.2">3</text>
<text x="121.7" y="67.2">4 USB_D+</text>
<text x="84.4" y="77.8">2</text>
<text x="121.7" y="77.8">5</text>
<text x="343.5" y="79.6">7</text>
<text x="347" y="81.3">GND</text>
<text x="84.4" y="88.4">1</text>
<text x="121.7" y="88.4">6 USB_D-</text>
<text x="197" y="116.2">VSS</text>
<text x="206.7" y="114.8">8</text>
<text x="45.4" y="151.9">3</text>
<text x="48.9" y="153.6">VSS</text>
<text x="235.1" y="213.3">GND</text>
<text x="245.5" y="211.8">3</text>
</g>
<g font-size="3.2" fill="#f00">
<text x="45.4" y="143.1">5</text>
<text x="48.9" y="144.8">VDD</text>
</g>
<g font-size="2.5" fill="#00f">
<text x="209.9" y="110.8">TS</text>
<text x="76.6" y="130.2">SDA</text>
<text x="29.5" y="133.7">Battery_in</text>
<text x="16.6" y="139">Battery_in</text>
<text x="76.6" y="140.8">SCL</text>
<text x="50.6" y="186.6">Battery_in</text>
<text x="58.2" y="190.1">TS</text>
</g>
<g font-size="2.1" fill="#a54b4b">
<text x="28.1" y="70.4">A5</text>
<text x="50.4" y="68.1" transform="rotate(-90 50.4 68.1)">VBUS</text>
<text x="59.3" y="68.6">DP1</text>
<text x="71.2" y="70.4">B6</text>
<text x="71.2" y="66.9">A6</text>
<text x="28.1" y="73.9">B5</text>
<text x="38.5" y="75.7">CC2</text>
<text x="38.5" y="72.1">CC1</text>
<text x="59.3" y="72.1">DP2</text>
<text x="28.1" y="81">A8</text>
<text x="38.5" y="82.7">SBU1</text>
<text x="28.1" y="84.5">B8</text>
<text x="38.5" y="86.2">SBU2</text>
<text x="59" y="89.8">DN2</text>
<text x="59" y="86.2">DN1</text>
<text x="71.2" y="88">B7</text>
<text x="71.2" y="84.5">A7</text>
<text x="58.7" y="93.3">GND</text>
</g>
<text font-size="1.8" fill="#00f" x="58.6" y="157.2">NC</text>
</svg>
